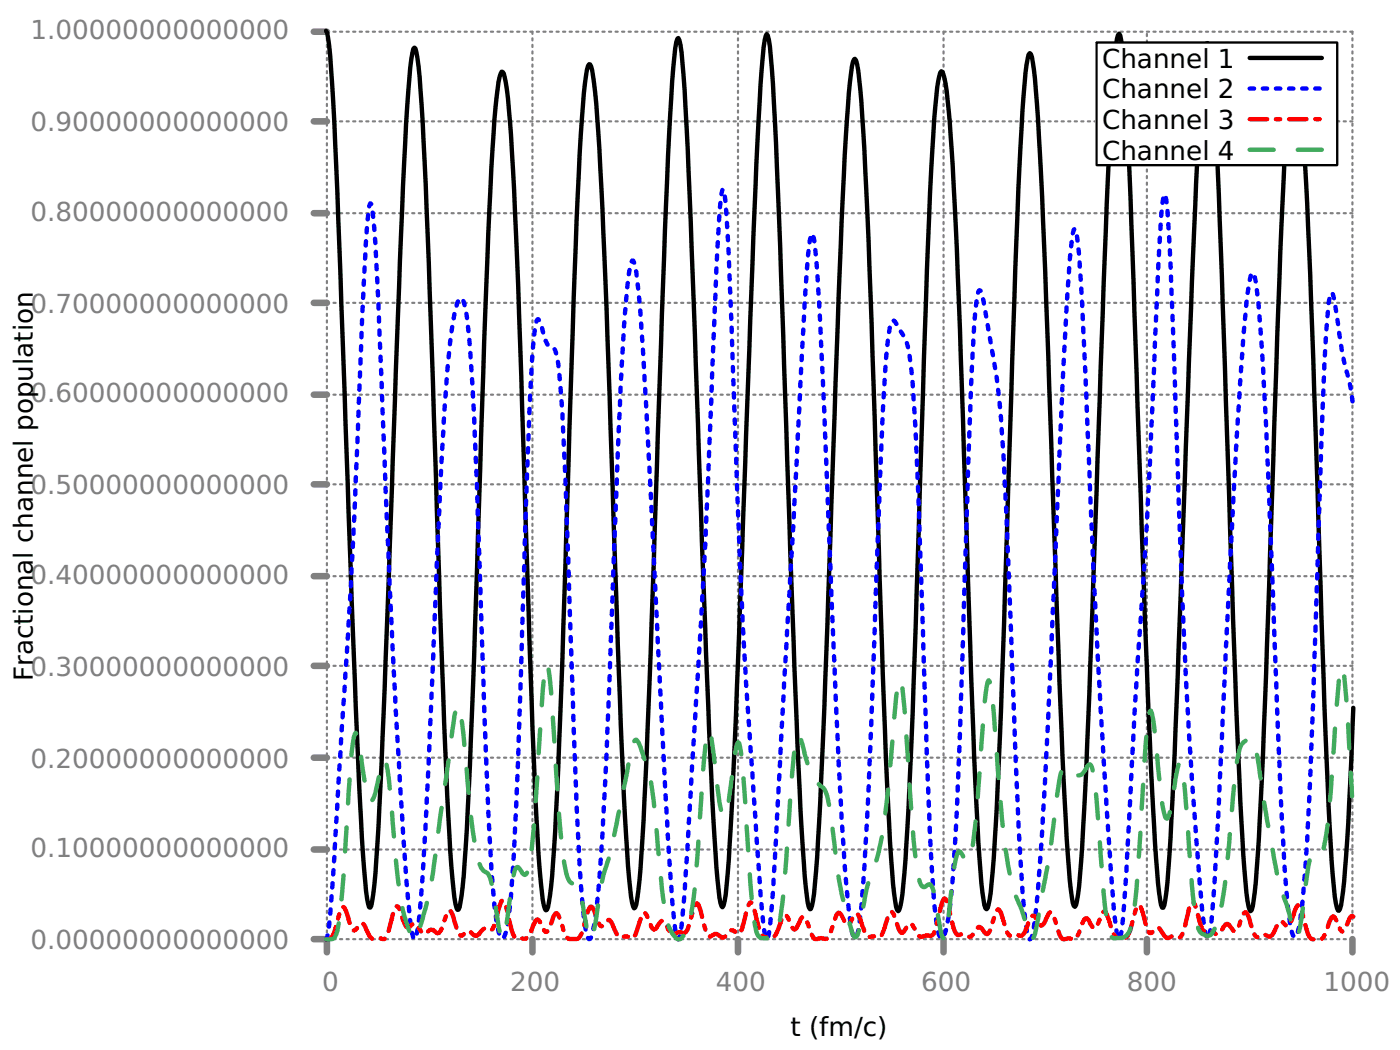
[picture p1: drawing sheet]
<svg xmlns="http://www.w3.org/2000/svg" width="226mm" height="169mm" viewBox="0 0 226 169" stroke-linecap="round" stroke-linejoin="round" font-family="sans-serif">
<g fill="none" stroke="#808080" stroke-width=".35" stroke-dasharray=".4 .7">
<path d="M52.7 19.6h124.1M52.7 5.1h165.4M185 6.9v-1.8M215.6 19.6h2.5M52.7 34.4h165.4M52.7 48.8h165.4M52.7 78.1h165.4M52.7 63.7h165.4M52.7 92.9h165.4M52.7 107.4h165.4M52.7 137h165.4M52.7 122.2h165.4"/>
<path d="M52.7 151.5h165.4M52.7 151.5v-146.4M85.9 151.5v-146.4M119 151.5v-146.4M152.2 151.5v-146.4M185 151.5v-124.9M218.1 151.5v-146.4"/>
</g>
<g fill="none" stroke="#808080" stroke-width="1.1">
<path d="M50.6 19.6h2.1M50.6 5.1h2.1M50.6 34.4h2.1M50.6 48.8h2.1M50.6 78.1h2.1M50.6 63.7h2.1M50.6 92.9h2.1M50.6 107.4h2.1M50.6 137h2.1M50.6 122.2h2.1M50.6 151.5h2.1v2.1M85.9 151.5v2.1"/>
<path d="M119 151.5v2.1M152.2 151.5v2.1M185 151.5v2.1M218.1 151.5v2.1"/>
</g>
<path d="M176.8 6.9h38.8v19.7h-38.8z" fill="none" stroke="#000" stroke-width=".35"/>
<path d="M52.6 5a11.8 11.8 0 0 1 .6 4 1425.1 1425.1 0 0 1 2.2 49.5l.7 19.3a2038.9 2038.9 0 0 0 2.6 62.3l.5 4.9 .3 1.3 .2 .1a11.9 11.9 0 0 0 .7-3.7 1046.4 1046.4 0 0 0 2.1-44.8l.7-18.8a2303.3 2303.3 0 0 1 2.6-64.3l.4-3.9a7.8 7.8 0 0 1 .6-3.2l.2 .1 .1 .6a171.3 171.3 0 0 1 1.4 17.8l.7 16.2 2.3 69.7a506.3 506.3 0 0 0 1.8 32.7l.5 1.9h.1l.2-.4 .2-.8a202 202 0 0 0 1.3-18.3l1.3-35.9a2436.1 2436.1 0 0 1 2.7-69.6l.7-7.4a6.8 6.8 0 0 1 .6-2.7h.2l.1 .3 .4 1.4a252.4 252.4 0 0 1 1.6 24.5l.9 22.9 1.8 56.6a387.2 387.2 0 0 0 1.6 27.8l.2 .9 .3 .8 .2-.1 .2-.4 .1-.7a189.3 189.3 0 0 0 1.4-18l1.3-36.7a2456.5 2456.5 0 0 1 2.6-71.7l.7-7 .3-1.6 .2-.2h.1a22.9 22.9 0 0 1 1.1 6.4 1757.1 1757.1 0 0 1 2.6 62.1l1.3 38.1a425.9 425.9 0 0 0 1.7 27.7l.1 .9 .4 .9 .1-.2 .2-.4 .2-.9a333.6 333.6 0 0 0 1.6-27l3-85.1a308.6 308.6 0 0 1 1.7-26.1l.3-.7a10.6 10.6 0 0 1 .7 4 1291.1 1291.1 0 0 1 2.1 48.6l.7 19.2a2368.4 2368.4 0 0 0 2.6 61.8l.4 3.7a5 5 0 0 0 .6 2.9 8.3 8.3 0 0 0 .7-3.6 1072.3 1072.3 0 0 0 2.1-44.8l2.4-63.6a409.6 409.6 0 0 1 1.6-27.8l.3-1 .2 .2 .2 .7a226.9 226.9 0 0 1 1.3 20.5l3.3 93.2a333.5 333.5 0 0 0 1.7 25.5l.1 .7 .2 .3h.2l.5-2.5a731.5 731.5 0 0 0 2-38.8l.6-19.1a2637.9 2637.9 0 0 1 2.7-66.8l.3-4.4 .5-4.3 .2-.8 .3-.4a7.2 7.2 0 0 1 .7 3.2 550.4 550.4 0 0 1 1.8 34.7l2.3 70.2a330.1 330.1 0 0 0 1.7 27.8l.3 1.4 .2 .1 .1-.1a15.4 15.4 0 0 0 .7-4.1 945.8 945.8 0 0 0 2.1-47.2l1.7-51.9a459.9 459.9 0 0 1 1.6-29.5 5.7 5.7 0 0 1 .7-2.6 2.82 2.82 0 0 1 .7 1.9 279.5 279.5 0 0 1 1.6 23.1l.7 16.5 2 60.4a532.1 532.1 0 0 0 1.6 30.5l.4 2.1 .1 .5 .2 .1a6.2 6.2 0 0 0 .7-2.8 643.3 643.3 0 0 0 2-38.5l1.9-61.8a518.3 518.3 0 0 1 1.9-33.1l.3-1.6 .2-.2 .3 .6 .2 .8a297.4 297.4 0 0 1 1.6 25.5l1.3 36.3a2396.6 2396.6 0 0 0 2.7 65.9l.3 4.2 .5 3.7 .2 .5 .2 .1 .1-.2a113.4 113.4 0 0 0 1.3-15.3l.9-19 1.1-32.6a2555.9 2555.9 0 0 1 2.8-68.3l.5-4.5 .2-.7 .2-.2 .2 .3 .3 1.9a873.6 873.6 0 0 1 1.9 42.8l1.1 29.7a1709.4 1709.4 0 0 0 2.6 60.5l.5 4.6 .2 .8 .1 .4h.2a20.5 20.5 0 0 0 .8-6.1 2480.9 2480.9 0 0 0 2.7-63.4 2257.4 2257.4 0 0 1 2.8-64.7l.5-4.4 .2-.6 .1-.3 .2 .3 .3 1.7a719.2 719.2 0 0 1 2 40.5l2.3 68.3a419.6 419.6 0 0 0 1.7 27.6l.2 .9 .3 .7 .2-.1 .1-.6 .2-.9a357.3 357.3 0 0 0 1.6-27.7l2.7-76.9a427.3 427.3 0 0 1 1.6-27.8l.4-1.8 .3-.4a5.8 5.8 0 0 1 .7 2.8 539.5 539.5 0 0 1 1.9 35.2l2.4 69.7a462.2 462.2 0 0 0 1.5 26.1l.5 2.3 .1 .1 .2-.3 .2-.6a199 199 0 0 0 1.5-19.9l.4-12" fill="none" stroke="#000" stroke-width=".71"/>
<path d="M52.6 151.5a11.8 11.8 0 0 0 .6-3.9l1.7-26.4a1681.8 1681.8 0 0 0 3.5-68.9l.6-13.7a30.7 30.7 0 0 1 .7-5.8l.2 .1 .1 .8a370.5 370.5 0 0 1 1.4 23.6l.3 8.5a2045.1 2045.1 0 0 0 4.1 79.6l.4 3.2a6.7 6.7 0 0 0 .6 2.9l.2-.1 .1-.5a131 131 0 0 0 1.4-15.1l.7-13.3a2939 2939 0 0 1 2.6-58.1 83.7 83.7 0 0 1 1.8-15.1 1.86 1.86 0 0 1 .7-1.2 1.15 1.15 0 0 1 .6 1.2l.4 1.8a299.5 299.5 0 0 1 1.5 23.8l1.3 39a509.6 509.6 0 0 0 1.8 33.6l.4 2.1a3.3 3.3 0 0 0 .6 1.7l.2 .1 .1-.2 .2-.3 .5-2.1a215.1 215.1 0 0 0 1.3-18.5l1.7-50.5a392.2 392.2 0 0 1 1.3-26.4l.2-1 .3-.9h.2l.3 .8a11.4 11.4 0 0 0 1.3 3.6l.9 .3 .1 .3a13.4 13.4 0 0 1 .7 3.6 662.2 662.2 0 0 1 1.6 36.6l.7 20.2a503.6 503.6 0 0 0 1.7 31.1l.4 2.9 .2 .4 .2 .2 .1-.1a13.1 13.1 0 0 0 1.1-4.5 493.1 493.1 0 0 0 1.9-33.5l1.4-36.1a535.6 535.6 0 0 1 1.8-32.2 10 10 0 0 1 .6-3.1h.2l.2 .4a86.3 86.3 0 0 1 1.3 12.9l2.3 44.7a1475.5 1475.5 0 0 0 2.7 47.1 16.1 16.1 0 0 0 .6 4.3l.2 .1 .2-.3a88.4 88.4 0 0 0 1.1-12.4l1-16.9a2013.7 2013.7 0 0 0 3.5-70.4l.7-14.5a35.3 35.3 0 0 1 .6-6.5l.2 .1 .2 .8a822.8 822.8 0 0 1 1.6 37 1402.4 1402.4 0 0 0 3.5 66.3 229.3 229.3 0 0 0 1.3 15.8l.3 1 .2-.2 .2-.7a413.8 413.8 0 0 0 1.6-24.9l2.4-41.6 1.3-26.1a274.7 274.7 0 0 1 1.3-19.3l.2-.8 .1-.2 .4 .9a452.5 452.5 0 0 1 1.6 28.1l.7 16.5a1875.8 1875.8 0 0 0 2.8 58.5l.7 6.5a6.4 6.4 0 0 0 .8 3.2 3.2 3.2 0 0 0 .7-2.3 308.7 308.7 0 0 0 1.6-25.4l1.7-45.5a368.4 368.4 0 0 1 1.3-23.5l.3-2.1 .2-.5 .3-.4 .4 .2 .8 1.4a7.3 7.3 0 0 1 1.5 4 220.8 220.8 0 0 1 1.3 20.3l1.3 39.8a493.1 493.1 0 0 0 1.5 29.8 12 12 0 0 0 .8 4l.4 .1 .3-.5a38.5 38.5 0 0 0 1.3-9.1 1236.7 1236.7 0 0 0 2-49.6l.4-11a641 641 0 0 1 1.3-30.7 9.1 9.1 0 0 1 .6-3.6l.2 .1 .3 .9 .5 2.6a162.3 162.3 0 0 1 3.2 28l1.6 42.5a435 435 0 0 0 1.7 28 6.2 6.2 0 0 0 .7 2.6l.3-.5a87.5 87.5 0 0 0 1.3-11.9 2731.2 2731.2 0 0 0 3.2-65.9l.6-14.6a294.8 294.8 0 0 1 1.5-20.9l.2-.7 .2-.1a14.2 14.2 0 0 1 .6 4.2l1 18.7a2239.3 2239.3 0 0 0 4.6 86.8l.5 4 .2 .7 .2 .2 .2-.3a154.7 154.7 0 0 0 1.3-16.6 1937.2 1937.2 0 0 1 2.8-47.4l1.3-28.1a579.6 579.6 0 0 1 1.3-26l.4-1.8 .1 .2 .2 .8a874.4 874.4 0 0 1 1.7 38.2 1381.4 1381.4 0 0 0 2.8 59.9l.6 8.9a84.1 84.1 0 0 0 1.4 11.9l.1 .2 .2-.1 .3-1.6a761.6 761.6 0 0 0 2.2-37.8l.3-7.1a1656.4 1656.4 0 0 1 3.2-54.2l.3-3.1 .5-3 .3-.5 .2 .2a35.6 35.6 0 0 1 1 7.4l1 17 2 50.5a473.5 473.5 0 0 0 1.6 28.2l.3 2.2a2.5 2.5 0 0 0 .7 1.7l.4-.4a51.7 51.7 0 0 0 1.3-10.2 1758.9 1758.9 0 0 0 2.3-59.5 638.7 638.7 0 0 1 1.5-32.2l.1-1 .2-.6 .2-.1 .3 .8 .8 5.4a58.5 58.5 0 0 0 1.9 8.8l.4 3.6" fill="none" stroke="#00f" stroke-width=".71" stroke-dasharray=".7 1.4"/>
<path d="M52.6 151.5l.6-.1 .5-.6 1-3.4 .5-1.1h.2l.2 .1 1.3 3.5 .3 .1 1-1.1a.66 .66 0 0 1 .7 .5l.6 1.4a.84 .84 0 0 0 1.4 .4l.6 .2a.45 .45 0 0 0 .7-.2l.5-1.2 .8-3.1 .3-.7 .2-.1 .4 .4 .8 2.3a.77 .77 0 0 0 .6 .8l.4-.2a.69 .69 0 0 1 .7-.5 .69 .69 0 0 1 .6 .7l.3 .5a.62 .62 0 0 0 .5 .5 .62 .62 0 0 0 .7-.3 .8 .8 0 0 1 1.3 .1l.3 .1a2.71 2.71 0 0 0 1-1.9l.5-1.4 .2-.3 .2-.1 .1 .1 .5 1.1 .7 2.2 .5 .7a.66 .66 0 0 0 .6-.4l.4-.3a.88 .88 0 0 1 1 .5 .66 .66 0 0 0 .6 .2 .66 .66 0 0 0 .5-.5l.4-.4a.62 .62 0 0 1 .9-.1 .44 .44 0 0 0 .7-.1l.5-1.3 .5-1.9a2.25 2.25 0 0 1 .7-1.4 2.23 2.23 0 0 1 .6 1.5 17.4 17.4 0 0 0 1.3 4.5l.4 .2h.7a.97 .97 0 0 0 1.3-.7l.6-1.6a1.01 1.01 0 0 1 .7-.8l.3 .3 .7 1.3 .3 .4 .4-.2 .6-1.6a1.86 1.86 0 0 1 .7-1.2 3.4 3.4 0 0 1 1 2.1l.3 1a1.21 1.21 0 0 0 1 1.1l.4-.1a1.17 1.17 0 0 0 1.4-1l1-3.4 .3-.7 .2-.1 .2 .1 .3 .6 .7 1.8 .3 .6h.4l.8-.9h.3l.3 .4 .9 1.9a.76 .76 0 0 0 1.3 .3l.5 .1 .5 .2a.61 .61 0 0 0 .6-.5l1-3 .4-.6 .3 .1 .2 .2 .5 1.3a1.7 1.7 0 0 0 .6 1.1 2 2 0 0 0 1-1.1l.3-.3a.8 .8 0 0 1 .7 .6l.9 1.5 .1 .1 .4-.1a1.27 1.27 0 0 1 1.4-.1 .75 .75 0 0 0 .7-.7l1-3.3 .3-.7 .2-.1 .2 .1 .3 .8a18.8 18.8 0 0 0 1.3 4.3 .86 .86 0 0 0 1-.3 1.91 1.91 0 0 1 1.3 .6 3.3 3.3 0 0 0 1.4-1.2h.3l.6 .5 .4 .1a2.37 2.37 0 0 0 .6-1.4l.7-2.6 .5-1.1 .2 .1 .1 .2 .5 1.6a7.7 7.7 0 0 0 1.3 3.7h.7a1.06 1.06 0 0 0 1.5-.8l.7-1.8a1.33 1.33 0 0 1 .6-1l.4 .3 .8 1.8 .3 .3 .4-.2 .5-1.1a.88 .88 0 0 1 .6-.8l.5 .7 .8 2.3a.86 .86 0 0 0 1.4 .5 1.44 1.44 0 0 0 1.3-.2l.3-.6 .7-2.1a1.86 1.86 0 0 1 .6-1.2 2.44 2.44 0 0 1 1 1.5l.4 .4a.83 .83 0 0 0 .8-.9l.3-.6 .4-.3a.99 .99 0 0 1 .6 .9l.7 2a.92 .92 0 0 0 1.2 .8h.5l.4 .1a.73 .73 0 0 0 .9-.7l.8-2.5 .3-.7 .2-.1a1.13 1.13 0 0 1 .7 1l.6 1.9 .4 .4a1.68 1.68 0 0 0 .9-1.1l.4-.3a.61 .61 0 0 1 .6 .5l.7 1.2a.95 .95 0 0 0 1.3 .2h.7a.7 .7 0 0 0 .6-.5l.4-1 .8-3.4 .3-.9 .2-.2a1.64 1.64 0 0 1 .7 1.4l.6 2.8a2.62 2.62 0 0 0 .9 1.7h.3a1.19 1.19 0 0 1 1.3 .2 .8 .8 0 0 0 1-.6l.7-.9a1.16 1.16 0 0 1 1 .9l.3 .2a.98 .98 0 0 0 .7-.8l.6-2.2 .5-.9h.2l.3 .6a12.2 12.2 0 0 0 1.3 3.5l.4 .1a1.62 1.62 0 0 1 1.5 0l.3-.1 .3-.4a7.6 7.6 0 0 1 1.4-2.7 2.45 2.45 0 0 1 .9 1.2l.4 .4a1.26 1.26 0 0 0 .8-1.1l.7-1.1a1.13 1.13 0 0 1 .6 1 9 9 0 0 0 1.3 3.3l.4 .1a1.81 1.81 0 0 1 1.5 0 2.12 2.12 0 0 0 1-1.6l.3-.9a1.14 1.14 0 0 1 .7-.9l.3 .2 .5 .9 .5 .5a3.4 3.4 0 0 0 1-1.8 .99 .99 0 0 1 .7-.9l.1 .2 .3 .7 .9 2.5a1.28 1.28 0 0 0 1.7 .8h.3a2.48 2.48 0 0 0 1-1.9l.6-2.5 .3-.7 .2-.1h.2l.2 .2 .8 2.9a1.69 1.69 0 0 0 .8 1.4l1-.9a1.55 1.55 0 0 1 1 1 .87 .87 0 0 0 1.5 .4l.3-.1a.75 .75 0 0 0 .8 .2 .75 .75 0 0 0 .5-.6l1-3.9 .4-.9 .1-.2h.2a10.1 10.1 0 0 1 1.2 3.5 1.56 1.56 0 0 0 .8 1.3 1.21 1.21 0 0 1 1.5 .2l.3 .1a1.26 1.26 0 0 0 1-.9l.3-.5a.44 .44 0 0 1 .5-.2 .44 .44 0 0 1 .4 .3l.6 .9a.65 .65 0 0 0 .7-.6l.8-2.2 .4-.3 .5 .8 .9 2.9 .4 .3h.3a.98 .98 0 0 1 1.5-.1 .86 .86 0 0 0 1-.8l.5-1 .5-.6a.89 .89 0 0 1 .8 .6l.3 .2a1.13 1.13 0 0 0 .7-1l.7-1.9 .3-.5h.2l.1 .2 .4 .9a16.1 16.1 0 0 0 1.3 4.1l.3 .3h.7a.95 .95 0 0 0 1.3-.7l.8-2.2 .5-.8a2.3 2.3 0 0 1 1 1.6 .85 .85 0 0 0 .7 .8l.2-.1 1-2.2 .3-.2 .1 .1" fill="none" stroke="#f00" stroke-width=".71" stroke-dasharray="2.8 1.4 .7 1.4"/>
<path d="M52.6 151.5a1.5 1.5 0 0 0 1.5-.5 18 18 0 0 0 .9-5.6l.7-9.2a225.9 225.9 0 0 1 1.4-17.3l.3-.7 .3 .7 .3 1.9a59.4 59.4 0 0 0 1.4 7.8l.3 .6h.2l.1-.1a20.4 20.4 0 0 0 1.4-5.1l.3-1.1 .2-.3 .1-.1a7.9 7.9 0 0 1 .7 3l.6 7.2a108.2 108.2 0 0 0 1.7 14.2l.3 1.2a10.5 10.5 0 0 0 1.3 3.3l.4-.1a28.1 28.1 0 0 0 1.8-5.6 72.5 72.5 0 0 0 1.8-11.2l2.7-19 .5-1.7 .1 .1 .2 .4 .3 1.8 .9 8.4a96.7 96.7 0 0 0 1.8 14.1l.5 1.3 .3 .5 .5 .3a1.92 1.92 0 0 1 .8 1.6l1.4 8 .3 .9 .2 .1 .1-.3a76.7 76.7 0 0 0 1.4-8.5l.4-2.2 .4-.5 .3 .2 .5 .8 .4 .3 .3-.1a15.3 15.3 0 0 0 1-5.3l.3-3.8 1.3-20.5 .4-3.2 .1-.9 .2-.2 .2 .2 .1 .9 .4 3.2 .6 10.2a193.6 193.6 0 0 0 1.5 17.7l.3 1.6 .5 1.2 .4 .3 .5 .1a1.26 1.26 0 0 1 .8 1.3l.3 1.4a37.5 37.5 0 0 0 1.3 6.2h.2l.2-.3a60 60 0 0 0 1.3-7.5 29 29 0 0 1 1.5-5.6l3.5-16.9 .5-1.6 .3-.2a8.4 8.4 0 0 1 1.3 3.1 22.5 22.5 0 0 1 1.5 6.9l.7 7a95.9 95.9 0 0 0 1.5 12.2 4.5 4.5 0 0 0 1.8 3 2.05 2.05 0 0 0 1.3-1.6l.3-.8a47.1 47.1 0 0 0 1.4-9.9l.3-4.8a194.5 194.5 0 0 1 1.3-16.1l.2-.4 .2-.1a32.5 32.5 0 0 1 1 6.3l.6 5.2a5.3 5.3 0 0 0 .7 2.3h.2l.1-.3a72.8 72.8 0 0 0 1.3-8.5l.5-2.8 .2-.3 .2 .1 .1 .6a219.7 219.7 0 0 1 1.4 16.9 88.2 88.2 0 0 0 1.3 13 1.42 1.42 0 0 0 1.8 1 1.88 1.88 0 0 0 1.7-1.7l.3-1.4a243.8 243.8 0 0 0 1.6-19.6l.7-7.6 .4-1.9 .1-.4 .2-.1 .2 .1 .3 .9 .5 2a9.7 9.7 0 0 0 2.6 5.2l.4 .3 .3 .4a31.1 31.1 0 0 1 1.3 7.5l.3 2.7a63.1 63.1 0 0 0 2.9 13l.3 .5 .2-.1 .1-.2a55.8 55.8 0 0 0 1.5-7.3l.4-1.3a35.7 35.7 0 0 0 2.6-10.6l.7-5.9 1.1-13.3 .5-2.8 .2-.1 .2 .5a182 182 0 0 1 1.3 16.3 122.8 122.8 0 0 0 1.5 15.2 1.56 1.56 0 0 0 .8 1.5l1-.5a2.32 2.32 0 0 1 .6 1.6l1 5.7 .4 1.2 .1 .2 .2-.1a39.4 39.4 0 0 0 1.2-7.9l.5-3.9 .5-1.9 .3-.2 1 1.5h.3a9.6 9.6 0 0 0 1-4.3l.5-5.2 1.2-15.6a11.8 11.8 0 0 1 .6-4l.2 .2 .2 .7 .3 2.6 1 13a121.5 121.5 0 0 0 1.8 15 27.1 27.1 0 0 0 2 5.9l1 3.6 .3 .7 .2 .1 .2-.1a16.7 16.7 0 0 0 1.1-5.1 175.3 175.3 0 0 0 2.8-18.5l.5-2.9 .3-1 .2-.2a.44 .44 0 0 1 .7 .2 1.91 1.91 0 0 0 2.1 1l.5-.5 .5-.8 .4-.4 .3 .3 .3 1.3a342.1 342.1 0 0 1 1.7 19.2l.6 5.4a2.53 2.53 0 0 0 .9 1.9h1a1.84 1.84 0 0 0 1.8-1.5l.3-1.3a228.9 228.9 0 0 0 1.7-20.9l.8-11.3 .2-1.1 .2-.5 .1-.1a34.9 34.9 0 0 1 1 7.3 51.1 51.1 0 0 0 1.3 9.9l.2 .2h.2l.3-.7 1-5.8a6.3 6.3 0 0 1 .6-2.4l.2 .1 .2 .5a170.6 170.6 0 0 1 1.3 14.9l.7 7.6 .3 2.2 .3 1.3a1.67 1.67 0 0 0 1.8 1.2 4.3 4.3 0 0 0 1.4-2.5 51.9 51.9 0 0 0 1.6-10.5l.4-3.8a139.6 139.6 0 0 1 1.3-12.4 3.3 3.3 0 0 1 .8-2l1.2-.6 .3 .2 .2 .3a42.3 42.3 0 0 1 1.3 7.3l.8 5.3 1.2 6.4a30.8 30.8 0 0 0 2.1 7.8l1.2 4.3 .4 .3 .1-.2a36.8 36.8 0 0 0 1.2-7.3l.6-4.4a1.85 1.85 0 0 1 .7-1.5l1 .4a2.21 2.21 0 0 0 .8-1.8 159.2 159.2 0 0 0 1.7-18.1l.3-4.7a21.8 21.8 0 0 1 .8-5.8l.4 1.3a507 507 0 0 1 1.4 22.8" fill="none" stroke="#41ab5d" stroke-width=".71" stroke-dasharray="3.9 3.9"/>
<path d="M176.7 7.1h39.1v19.7h-39.1z" fill="#fff"/>
<path d="M176.8 6.9h38.8v19.7h-38.8z" fill="none" stroke="#000" stroke-width=".35"/>
<path d="M201.5 9.3h11.7" fill="none" stroke="#000" stroke-width=".71"/>
<path d="M201.5 14.3h11.7" fill="none" stroke="#00f" stroke-width=".71" stroke-dasharray=".7 1.4"/>
<path d="M201.5 19.2h11.7" fill="none" stroke="#f00" stroke-width=".71" stroke-dasharray="2.8 1.4 .7 1.4"/>
<path d="M201.5 24.2h11.7" fill="none" stroke="#41ab5d" stroke-width=".71" stroke-dasharray="3.9 3.9"/>
<g font-size="4.2" fill="#808080">
<text x="4.9" y="6.3">1.00000000000000</text>
<text x="4.9" y="21.2">0.90000000000000</text>
<text x="4.9" y="35.6">0.80000000000000</text>
<text x="4.9" y="50.4">0.70000000000000</text>
<text x="4.9" y="64.9">0.60000000000000</text>
<text x="4.9" y="79.7">0.50000000000000</text>
<text x="4.9" y="94.2">0.40000000000000</text>
<text x="4.9" y="109">0.30000000000000</text>
<text x="4.9" y="123.8">0.20000000000000</text>
<text x="4.9" y="138.2">0.10000000000000</text>
<text x="4.9" y="153">0.00000000000000</text>
<text x="51.9" y="159.7">0</text>
<text x="82.3" y="159.7">200</text>
<text x="115.4" y="159.7">400</text>
<text x="148.6" y="159.7">600</text>
<text x="181.7" y="159.7">800</text>
<text x="213.5" y="159.7">1000</text>
</g>
<g font-size="4.2">
<text x="177.7" y="10.9">Channel 1</text>
<text x="177.7" y="15.9">Channel 2</text>
<text x="177.7" y="20.8">Channel 3</text>
<text x="177.7" y="25.7">Channel 4</text>
<text x="5.3" y="109.8" transform="rotate(-90 5.3 109.8)">Fractional channel population</text>
<text x="127.5" y="167.2">t (fm/c)</text>
</g>
</svg>
